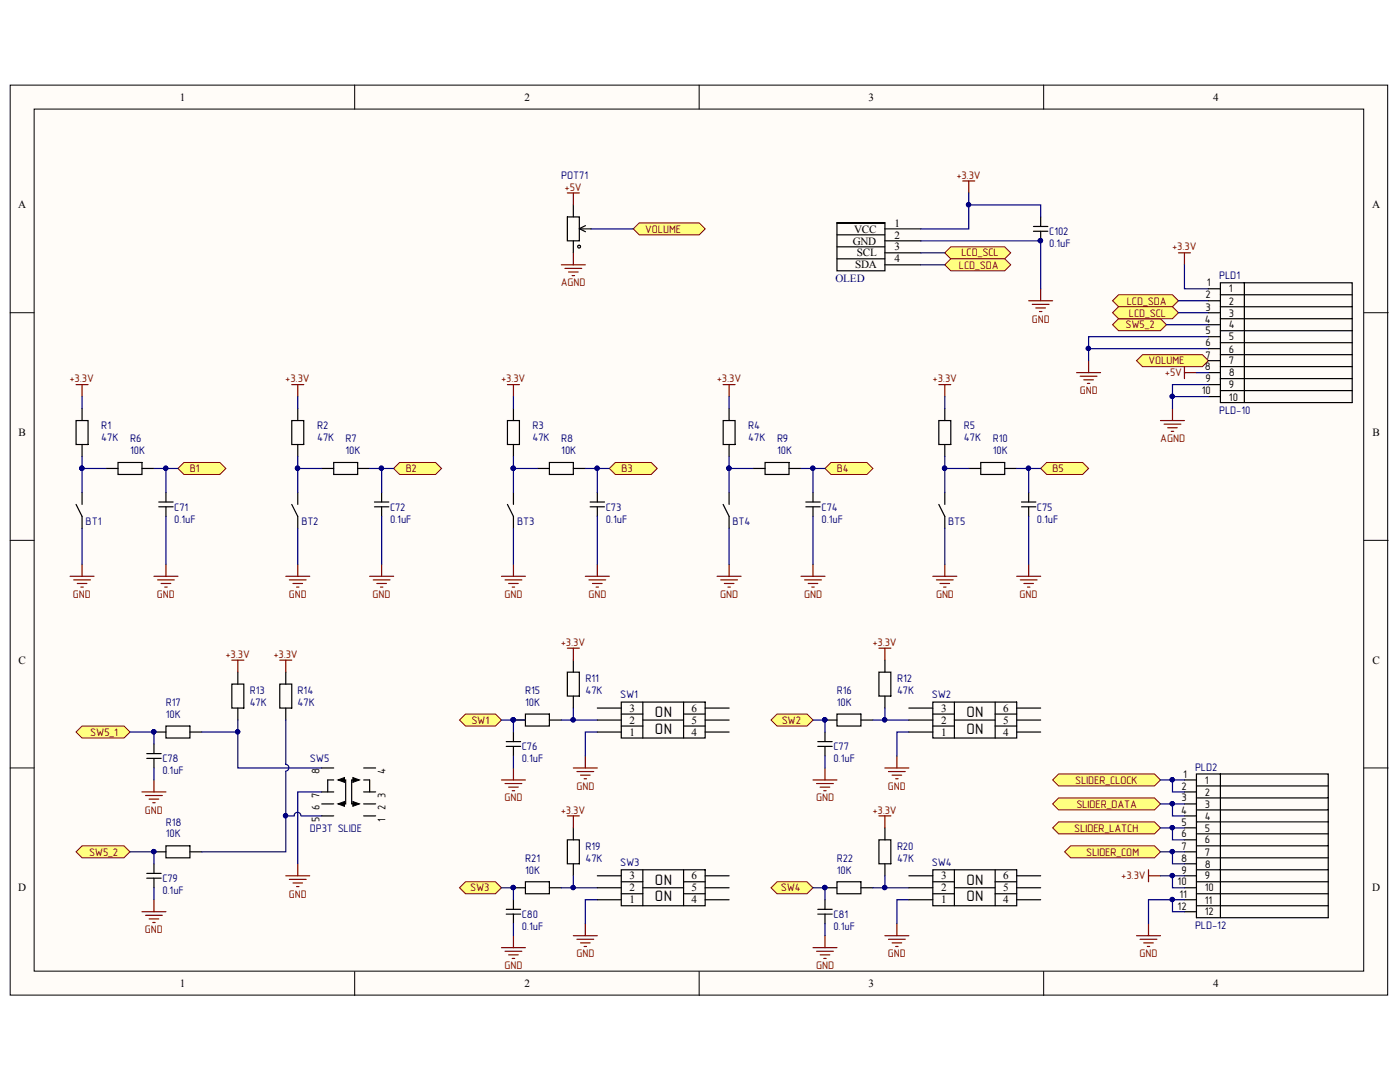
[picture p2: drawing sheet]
<svg xmlns="http://www.w3.org/2000/svg" width="279mm" height="216mm" viewBox="0 0 279 216" stroke-linecap="round" stroke-linejoin="round" font-family="sans-serif">
<g fill="#fffcf8" stroke="#000" stroke-width=".2">
<path d="M2 17h274.9v181.6h-274.9z"/>
<path d="M6.8 21.8h265.4v172h-265.4z"/>
</g>
<path d="M70.8 17v4.8M139.5 17v4.8M208.3 17v4.8M2 62.4h4.8M272.3 62.4h4.7M2 107.8h4.8M272.3 107.8h4.7M2 153.2h4.8M272.3 153.2h4.7M70.8 193.9v4.8M139.5 193.9v4.8M208.3 193.9v4.8" fill="none" stroke="#000" stroke-width=".2"/>
<path d="M15.2 83.9h2.4v4.8h-2.4zM16.4 81.5v2.4M16.4 88.7v2.4M21.2 93.5h2.4M23.6 92.3h4.7v2.4h-4.7zM28.3 93.5h2.4M33.1 98.3v1.9M31.7 101.1h2.9M31.7 100.2h2.9M33.1 101.1v1.9" fill="none" stroke="#000" stroke-width=".24"/>
<path d="M15.2 76.7h2.4M16.4 76.7v2.4M14 115h4.8M14.7 115.7h3.4M15.4 116.4h1.9M16.1 117.1h.5M16.4 112.6v2.4M30.7 115h4.8M31.4 115.7h3.4M32.2 116.4h1.9M32.9 117.1h.5M33.1 112.6v2.4" fill="none" stroke="#800000" stroke-width=".24"/>
<path d="M35.5 93.5l1.2-1.2h7.2l1.2 1.2-1.2 1.2h-7.2z" fill-rule="evenodd" fill="#ffff80" stroke="#800000" stroke-width=".2"/>
<g fill="none" stroke="#000" stroke-width=".24">
<path d="M58.2 83.9h2.4v4.8h-2.4zM59.4 81.5v2.4M59.4 88.7v2.4M64.2 93.5h2.4M66.6 92.3h4.8v2.4h-4.8zM71.4 93.5h2.4M76.2 98.3v1.9M101.3 83.9h2.4v4.8h-2.4zM102.5 81.5v2.4M102.5 88.7v2.4M107.2 93.5h2.4M109.6 92.3h4.8v2.4h-4.8z"/>
<path d="M114.4 93.5h2.4M119.2 98.3v1.9M144.3 83.9h2.4v4.8h-2.4zM145.5 81.5v2.4M145.5 88.7v2.4M150.3 93.5h2.4M152.7 92.3h4.8v2.4h-4.8zM157.5 93.5h2.4M162.3 98.3v1.9M187.4 83.9h2.4v4.8h-2.4zM188.6 81.5v2.4M188.6 88.7v2.4"/>
<path d="M193.3 93.5h2.4M195.7 92.3h4.8v2.4h-4.8zM200.5 93.5h2.4M205.3 98.3v1.9M74.7 101.1h2.9M74.7 100.2h2.9M76.2 101.1v1.9M117.8 101.1h2.8M117.8 100.2h2.8M119.2 101.1v1.9M160.8 101.1h2.9M160.8 100.2h2.9"/>
<path d="M162.3 101.1v1.9M203.9 101.1h2.8M203.9 100.2h2.8M205.3 101.1v1.9"/>
</g>
<g fill="none" stroke="#800000" stroke-width=".24">
<path d="M58.2 76.7h2.4M59.4 76.7v2.4M101.3 76.7h2.4M102.5 76.7v2.4M144.3 76.7h2.4M145.5 76.7v2.4M187.4 76.7h2.4M188.6 76.7v2.4M57 115h4.8M57.7 115.7h3.4M58.5 116.4h1.9M59.2 117.1h.5"/>
<path d="M59.4 112.6v2.4M73.8 115h4.8M74.5 115.7h3.3M75.2 116.4h1.9M75.9 117.1h.5M76.2 112.6v2.4M100.1 115h4.8M100.8 115.7h3.3M101.5 116.4h1.9M102.2 117.1h.5M102.5 112.6v2.4M116.8 115h4.8"/>
<path d="M117.5 115.7h3.4M118.2 116.4h2M119 117.1h.4M119.2 112.6v2.4M143.1 115h4.8M143.8 115.7h3.4M144.6 116.4h1.9M145.3 117.1h.5M145.5 112.6v2.4M159.9 115h4.7M160.6 115.7h3.3M161.3 116.4h1.9"/>
<path d="M162 117.1h.5M162.3 112.6v2.4M186.2 115h4.7M186.9 115.7h3.3M187.6 116.4h1.9M188.3 117.1h.5M188.6 112.6v2.4M202.9 115h4.8M203.6 115.7h3.4M204.3 116.4h2M205.1 117.1h.4M205.3 112.6v2.4"/>
</g>
<g fill="#ffff80" stroke="#800000" stroke-width=".2">
<path d="M78.6 93.5l1.1-1.2h7.2l1.2 1.2-1.2 1.2h-7.2z" fill-rule="evenodd"/>
<path d="M121.6 93.5l1.2-1.2h7.2l1.2 1.2-1.2 1.2h-7.2z" fill-rule="evenodd"/>
<path d="M164.6 93.5l1.2-1.2h7.2l1.2 1.2-1.2 1.2h-7.2z" fill-rule="evenodd"/>
<path d="M207.7 93.5l1.2-1.2h7.2l1.2 1.2-1.2 1.2h-7.2z" fill-rule="evenodd"/>
<path d="M91.7 143.7l1.2-1.2h6l1.2 1.2-1.2 1.2h-6z" fill-rule="evenodd"/>
</g>
<path d="M113.2 38.5h2.4M114.4 38.5v2.4M114.4 153.2h4.8M115.1 154h3.4M115.9 154.7h1.9M116.6 155.4h.5M116.8 150.8v2.4" fill="none" stroke="#800000" stroke-width=".24"/>
<path d="M113.2 43.3h2.4v4.8h-2.4zM114.4 40.9v2.4M114.4 48.1v2.4M115.6 45.7h2.4M115.7 48.9a.29 .29 0 0 0-.4 .2 .29 .29 0 0 0 .2 .4 .29 .29 0 0 0 .3-.2v-.3M116.8 45l-1.2 .6 1.2 .6" fill="none" stroke="#000" stroke-width=".24"/>
<path d="M126.4 45.7l1.2-1.2h11.9l1.2 1.2-1.2 1.2h-11.9z" fill-rule="evenodd" fill="#ffff80" stroke="#800000" stroke-width=".2"/>
<path d="M112 52.8h4.8M112.7 53.6h3.4M113.5 54.3h1.9M114.2 55h.5M114.4 50.5v2.3M113.2 129.3h2.4M114.4 129.3v2.4" fill="none" stroke="#800000" stroke-width=".24"/>
<path d="M113.2 134.1h2.4v4.8h-2.4zM114.4 131.7v2.4M114.4 138.9v2.4M102.5 143.7h2.4M104.9 142.5h4.7v2.4h-4.7zM109.6 143.7h2.4" fill="none" stroke="#000" stroke-width=".24"/>
<circle cx="102.4" cy="143.6" r=".43" fill="#000080" stroke="#000080" stroke-width=".2"/>
<path d="M153.9 143.7l1.2-1.2h6l1.2 1.2-1.2 1.2h-6z" fill-rule="evenodd" fill="#ffff80" stroke="#800000" stroke-width=".2"/>
<path d="M175.4 129.3h2.4M176.6 129.3v2.4M176.6 153.2h4.8M177.3 154h3.4M178 154.7h1.9M178.8 155.4h.4M179 150.8v2.4" fill="none" stroke="#800000" stroke-width=".24"/>
<path d="M175.4 134.1h2.4v4.8h-2.4zM176.6 131.7v2.4M176.6 138.9v2.4M164.6 143.7h2.4M167 142.5h4.8v2.4h-4.8zM171.8 143.7h2.4" fill="none" stroke="#000" stroke-width=".24"/>
<circle cx="164.6" cy="143.6" r=".43" fill="#000080" stroke="#000080" stroke-width=".2"/>
<path d="M91.7 177.1l1.2-1.2h6l1.2 1.2-1.2 1.2h-6z" fill-rule="evenodd" fill="#ffff80" stroke="#800000" stroke-width=".2"/>
<path d="M113.2 162.8h2.4M114.4 162.8v2.4M114.4 186.7h4.8M115.1 187.4h3.4M115.9 188.1h1.9M116.6 188.9h.5M116.8 184.3v2.4" fill="none" stroke="#800000" stroke-width=".24"/>
<path d="M102.5 177.1h2.4M104.9 175.9h4.7v2.4h-4.7zM109.6 177.1h2.4M113.2 167.6h2.4v4.8h-2.4zM114.4 165.2v2.4M114.4 172.4v2.4" fill="none" stroke="#000" stroke-width=".24"/>
<circle cx="102.4" cy="177.1" r=".43" fill="#000080" stroke="#000080" stroke-width=".2"/>
<path d="M153.9 177.1l1.2-1.2h6l1.2 1.2-1.2 1.2h-6z" fill-rule="evenodd" fill="#ffff80" stroke="#800000" stroke-width=".2"/>
<g fill="none" stroke="#800000" stroke-width=".24">
<path d="M231.6 83.9h4.8M232.3 84.6h3.4M233 85.4h1.9M233.8 86.1h.4M234 81.5v2.4M175.4 162.8h2.4M176.6 162.8v2.4M229.2 173.6v2.3M229.2 174.8h2.4M176.6 186.7h4.8M177.3 187.4h3.4M178 188.1h1.9"/>
<path d="M178.8 188.9h.4M179 184.3v2.4M226.8 186.7h4.8M227.5 187.4h3.4M228.3 188.1h1.9M229 188.9h.4M229.2 184.3v2.4"/>
</g>
<path d="M164.6 177.1h2.4M167 175.9h4.8v2.4h-4.8zM171.8 177.1h2.4M175.4 167.6h2.4v4.8h-2.4zM176.6 165.2v2.4M176.6 172.4v2.4" fill="none" stroke="#000" stroke-width=".24"/>
<circle cx="164.6" cy="177.1" r=".43" fill="#000080" stroke="#000080" stroke-width=".2"/>
<g fill="#ffff80" stroke="#800000" stroke-width=".2">
<path d="M210.1 155.6l1.2-1.2h19.1l1.2 1.2-1.2 1.2h-19.1z" fill-rule="evenodd"/>
<path d="M210.1 160.4l1.2-1.2h19.1l1.2 1.2-1.2 1.2h-19.1z" fill-rule="evenodd"/>
<path d="M210.1 165.2l1.2-1.2h19.1l1.2 1.2-1.2 1.2h-19.1z" fill-rule="evenodd"/>
<path d="M212.5 170l1.2-1.2h16.7l1.2 1.2-1.2 1.2h-16.7z" fill-rule="evenodd"/>
</g>
<g fill="none" stroke="#000" stroke-width=".24">
<path d="M236.4 155.6h2.4M236.4 158h2.4M238.8 154.4h4.8v19.2h-4.8zM238.8 156.8h26.3M243.6 154.4h21.5v4.8h-26.3M265.1 159.2v2.4h-26.3M236.4 160.4h2.4M236.4 162.8h2.4M236.4 165.2h2.4M236.4 167.6h2.4M236.4 170h2.4M236.4 172.4h2.4"/>
<path d="M236.4 174.8h2.4M236.4 177.1h2.4M236.4 179.5h2.4M238.8 164h26.3M238.8 173.6v9.5h26.3v-9.5M238.8 166.4h26.3M238.8 171.2h26.3M238.8 175.9h26.3M238.8 178.3h26.3M265.1 164v4.8h-26.3M265.1 168.8v4.8h-21.5v9.5M265.1 161.6v2.4"/>
<path d="M236.4 181.9h2.4M238.8 180.7h26.3"/>
</g>
<path d="M226.8 72l1.2-1.2h12l1.2 1.2-1.2 1.2h-12z" fill-rule="evenodd" fill="#ffff80" stroke="#800000" stroke-width=".2"/>
<g fill="none" stroke="#000" stroke-width=".24">
<path d="M16.4 98.3v2.4M59.4 98.3v2.4M102.5 98.3v2.4M145.5 98.3v2.4M188.6 98.3v2.4M15.2 100.7l1.2 2.3v2.4M58.2 100.7l1.2 2.3v2.4M101.3 100.7l1.2 2.3v2.4M144.3 100.7l1.2 2.3v2.4M187.4 100.7l1.2 2.3v2.4M101 148.9h2.9M101 148h2.9"/>
<path d="M102.5 146.1v1.9M102.5 148.9v1.9M163.2 148.9h2.9M163.2 148h2.9M164.6 146.1v1.9M164.6 148.9v1.9M102.5 179.5v1.9M164.6 179.5v1.9M101 182.4h2.9M101 181.4h2.9M102.5 182.4v1.9M163.2 182.4h2.9"/>
<path d="M163.2 181.4h2.9M164.6 182.4v1.9"/>
</g>
<g fill="none" stroke="#800000" stroke-width=".24">
<path d="M100.1 155.6h4.8M100.8 156.3h3.3M101.5 157.1h1.9M102.2 157.8h.5M102.5 153.2v2.4M162.3 155.6h4.7M163 156.3h3.3M163.7 157.1h1.9M164.4 157.8h.5M164.6 153.2v2.4M100.1 189.1h4.8M100.8 189.8h3.3"/>
<path d="M101.5 190.5h1.9M102.2 191.2h.5M102.5 186.7v2.4M162.3 189.1h4.7M163 189.8h3.3M163.7 190.5h1.9M164.4 191.2h.5M164.6 186.7v2.4"/>
</g>
<path d="M222 64.8l1.2-1.2h8.4l1.2 1.2-1.2 1.2h-8.4z" fill-rule="evenodd" fill="#ffff80" stroke="#800000" stroke-width=".2"/>
<path d="M235.2 50.5h2.4M236.4 50.5v2.3M214.9 74.4h4.7M215.6 75.1h3.3M216.3 75.8h1.9M217 76.5h.5M217.3 72v2.4" fill="none" stroke="#800000" stroke-width=".24"/>
<g fill="#ffff80" stroke="#800000" stroke-width=".2">
<path d="M222 60l1.2-1.2h10.8l1.2 1.2-1.2 1.2h-10.8z" fill-rule="evenodd"/>
<path d="M222 62.4l1.2-1.2h10.8l1.2 1.2-1.2 1.2h-10.8z" fill-rule="evenodd"/>
</g>
<path d="M167 44.5h9.6v9.5h-9.6v-9.5h9.6M167 46.9h9.6M167 49.3h9.6M167 51.6h9.6M176.6 45.7h7.2M176.6 48.1h7.2M176.6 50.5h7.2M176.6 52.8h7.2" fill="none" stroke="#000" stroke-width=".24"/>
<g fill="#ffff80" stroke="#800000" stroke-width=".2">
<path d="M188.6 50.5l1.2-1.2h10.7l1.2 1.2-1.2 1.1h-10.7z" fill-rule="evenodd"/>
<path d="M188.6 52.8l1.2-1.2h10.7l1.2 1.2-1.2 1.2h-10.7z" fill-rule="evenodd"/>
</g>
<path d="M192.1 36.1h2.4M193.3 36.1v2.4M207.7 57.6v2.4M205.3 60h4.8M206 60.7h3.4M206.7 61.4h1.9M207.4 62.2h.5M57 174.8h4.8M57.7 175.5h3.4M58.5 176.2h1.9M59.2 176.9h.5M59.4 172.4v2.4" fill="none" stroke="#800000" stroke-width=".24"/>
<g fill="#ffff80" stroke="#800000" stroke-width=".2">
<path d="M15.2 146.1l1.2-1.2h8.3l1.2 1.2-1.2 1.2h-8.3z" fill-rule="evenodd"/>
<path d="M15.2 170l1.2-1.2h8.3l1.2 1.2-1.2 1.2h-8.3z" fill-rule="evenodd"/>
</g>
<g fill="none" stroke="#000" stroke-width=".24">
<path d="M206.3 46.1h2.8M206.3 45.2h2.8M207.7 43.3v1.9M207.7 46.1v2M241.2 57.6h2.4M243.6 56.4h4.7v19.2h-4.7zM243.6 58.8h26.3M248.3 56.4h21.6v4.8h-26.3M241.2 60h2.4M241.2 62.4h2.4M241.2 64.8h2.4M241.2 67.2h2.4"/>
<path d="M241.2 69.6h2.4M241.2 72h2.4M241.2 74.4h2.4M241.2 76.7h2.4M241.2 79.1h2.4M243.6 66h26.3M243.6 75.6v4.7h26.3v-4.7M243.6 68.4h26.3M243.6 73.2h26.3M243.6 77.9h26.3M269.9 61.2v2.4h-26.3M269.9 66v4.8h-26.3"/>
<path d="M269.9 70.8v4.8h-21.6v4.7M269.9 63.6v2.4M46.3 136.5h2.4v4.8h-2.4zM47.5 134.1v2.4M55.8 136.5h2.4v4.8h-2.4zM57 134.1v2.4M29.3 151.3h2.9M29.3 150.4h2.9M30.7 146.1h2.4M30.7 148.5v1.9M30.7 151.3v1.9M33.1 144.9h4.8v2.4h-4.8z"/>
<path d="M37.9 146.1h2.4M47.5 141.3v2.4M57 141.3v2.4M64.2 158h2.4M64.2 153.2h2.4M66.6 155.6h-1.2v2.4M67.8 155.6h1.2v4.8h-1.2M71.4 155.6h-1.2v4.8h1.2M72.6 158h2.4M72.6 153.2h2.4M72.6 155.6h1.2v2.4M119.2 146.1h4.8"/>
<path d="M119.2 143.7h4.8M119.2 141.3h4.8M124 140.1h16.7v7.2h-16.7zM124 142.5h4.3M124 144.9h4.3M128.3 143.7h8.1M128.3 140.1v7.2M136.4 140.1v7.2M136.4 142.5h4.3M136.4 144.9h4.3M140.7 146.1h4.8M140.7 143.7h4.8"/>
<path d="M140.7 141.3h4.8M181.4 146.1h4.8M181.4 143.7h4.8M181.4 141.3h4.8M186.2 140.1h16.7v7.2h-16.7zM186.2 142.5h4.3M186.2 144.9h4.3M190.5 143.7h8.1M190.5 140.1v7.2M198.6 142.5h4.3M198.6 144.9h4.3M198.6 140.1v7.2"/>
<path d="M202.9 146.1h4.8M202.9 143.7h4.8M202.9 141.3h4.8M29.3 175.2h2.9M29.3 174.3h2.9M30.7 172.4v1.9M30.7 175.2v1.9M30.7 170h2.4M33.1 168.8h4.8v2.4h-4.8zM37.9 170h2.4M64.2 162.8h2.4M64.2 160.4h2.4"/>
<path d="M72.6 162.8h2.4M72.6 160.4h2.4M119.2 179.5h4.8M119.2 177.1h4.8M119.2 174.8h4.8M124 173.6h16.7v7.1h-16.7zM124 175.9h4.3M124 178.3h4.3M128.3 173.6v7.1M128.3 177.1h8.1M136.4 173.6v7.1M136.4 175.9h4.3"/>
<path d="M136.4 178.3h4.3M140.7 179.5h4.8M140.7 177.1h4.8M140.7 174.8h4.8M181.4 179.5h4.8M181.4 177.1h4.8M181.4 174.8h4.8M186.2 173.6h16.7v7.1h-16.7zM186.2 175.9h4.3M186.2 178.3h4.3M190.5 177.1h8.1M190.5 173.6v7.1"/>
<path d="M198.6 175.9h4.3M198.6 178.3h4.3M198.6 173.6v7.1M202.9 179.5h4.8M202.9 177.1h4.8M202.9 174.8h4.8"/>
</g>
<g fill="#000080" stroke="#000080" stroke-width=".2">
<circle cx="30.7" cy="146" r=".43"/>
<circle cx="30.7" cy="169.9" r=".43"/>
<circle cx="16.3" cy="93.4" r=".43"/>
<circle cx="33.1" cy="93.4" r=".43"/>
<circle cx="59.4" cy="93.4" r=".43"/>
<circle cx="76.1" cy="93.4" r=".43"/>
<circle cx="102.4" cy="93.4" r=".43"/>
<circle cx="119.2" cy="93.4" r=".43"/>
<circle cx="145.5" cy="93.4" r=".43"/>
<circle cx="162.2" cy="93.4" r=".43"/>
<circle cx="188.5" cy="93.4" r=".43"/>
<circle cx="205.2" cy="93.4" r=".43"/>
<circle cx="114.4" cy="143.6" r=".43"/>
<circle cx="176.6" cy="143.6" r=".43"/>
<circle cx="114.4" cy="177.1" r=".43"/>
<circle cx="176.6" cy="177.1" r=".43"/>
<circle cx="233.9" cy="179.5" r=".43"/>
<circle cx="233.9" cy="174.7" r=".43"/>
<circle cx="233.9" cy="169.9" r=".43"/>
<circle cx="233.9" cy="165.1" r=".43"/>
<circle cx="233.9" cy="160.4" r=".43"/>
<circle cx="233.9" cy="155.6" r=".43"/>
<circle cx="102.4" cy="143.6" r=".43"/>
<circle cx="102.4" cy="177.1" r=".43"/>
<circle cx="164.6" cy="177.1" r=".43"/>
<circle cx="164.6" cy="143.6" r=".43"/>
<circle cx="207.6" cy="48" r=".43"/>
<circle cx="193.3" cy="40.8" r=".43"/>
<circle cx="217.2" cy="69.5" r=".43"/>
<circle cx="47.4" cy="146" r=".43"/>
<circle cx="57" cy="162.8" r=".43"/>
<circle cx="233.9" cy="79.1" r=".43"/>
</g>
<g fill="none" stroke="#800000" stroke-width=".24">
<path d="M236.4 73.2v2.4M236.4 74.4h2.4M46.3 131.7h2.4M47.5 131.7v2.4M55.8 131.7h2.4M57 131.7v2.4M28.3 158h4.8M29.1 158.7h3.3M29.8 159.5h1.9M30.7 155.6v2.4M30.5 160.2h.5M30.7 179.5v2.4"/>
<path d="M28.3 181.9h4.8M29.1 182.6h3.3M29.8 183.4h1.9M30.5 184.1h.5"/>
</g>
<g fill="none" stroke="#000080" stroke-width=".24">
<path d="M193.3 38.5v7.2h-9.5M118 45.7h8.4M183.8 48.1h23.9v9.5M183.8 50.5h4.8M183.8 52.8h4.8M193.3 40.9h14.4v2.4M236.4 52.8v4.8h4.8M16.4 79.1v2.4M59.4 79.1v2.4M102.5 79.1v2.4M145.5 79.1v2.4M188.6 79.1v2.4"/>
<path d="M217.3 69.6h23.9M232.8 64.8h8.4M235.2 60h6M235.2 62.4h6M238.8 74.4h2.4M241.2 67.2h-23.9v4.8M241.2 79.1h-7.2v2.4M241.2 76.7h-7.2v2.4M16.4 91.1v7.2M16.4 93.5h4.8M30.7 93.5h4.8M33.1 93.5v4.8"/>
<path d="M59.4 93.5h4.8M59.4 91.1v7.2M73.8 93.5h4.8M76.2 93.5v4.8M102.5 93.5h4.7M102.5 91.1v7.2M116.8 93.5h4.8M119.2 93.5v4.8M145.5 93.5h4.8M145.5 91.1v7.2M159.9 93.5h4.7M162.3 93.5v4.8"/>
<path d="M188.6 93.5h4.7M188.6 91.1v7.2M202.9 93.5h4.8M205.3 93.5v4.8M16.4 105.4v7.2M33.1 103v9.6M59.4 105.4v7.2M76.2 103v9.6M102.5 105.4v7.2M119.2 103v9.6M145.5 105.4v7.2M162.3 103v9.6"/>
<path d="M188.6 105.4v7.2M205.3 103v9.6M25.9 146.1h4.8v2.4M30.7 153.2v2.4M40.3 146.1h7.2v7.1h16.7M47.5 143.7v2.4M57 143.7v8.8a.67 .67 0 0 1 .7 .7 .67 .67 0 0 1-.7 .7M57 154v8.8M64.2 158h-4.8v14.4M100.1 143.7h4.8M102.5 143.7v2.4M102.5 150.8v2.4"/>
<path d="M112 143.7h7.2M114.4 141.3v2.4M119.2 146.1h-2.4v4.7M162.3 143.7h2.3v2.4M164.6 150.8v2.4M174.2 143.7h7.2M176.6 141.3v2.4M181.4 146.1h-2.4v4.7M231.6 155.6h2.4v2.4h2.4M234 155.6h2.4M25.9 170h4.8v2.4M30.7 177.1v2.4"/>
<path d="M60 162.8a.67 .67 0 0 0-.6-.7 .67 .67 0 0 0-.7 .7h-1.7v7.2h-16.7M60.1 162.8h4.1M100.1 177.1h2.4v2.4M112 177.1h7.2M114.4 174.8v2.3M119.2 179.5h-2.4v4.8M162.3 177.1h2.3v2.4M174.2 177.1h7.2M176.6 174.8v2.3M181.4 179.5h-2.4v4.8M231.6 174.8h2.4v2.3h2.4M231.6 170h2.4v2.4h2.4"/>
<path d="M231.6 165.2h2.4v2.4h2.4M231.6 160.4h2.4v2.4h2.4M234 179.5h2.4M234 174.8h2.4M234 170h2.4M234 165.2h2.4M234 160.4h2.4M102.5 184.3v2.4M164.6 184.3v2.4M236.4 181.9h-2.4v-2.4h-4.8v4.8"/>
</g>
<path d="M67.4 155.6l1.3-.4v.9zM70.4 155.2l1.3 .4-1.3 .5zM67.4 160.4l1.3-.5v1zM70.4 159.9l1.3 .5-1.3 .5z" fill="#000"/>
<path d="M67.4 155.6l1.3-.4v.9zM70.4 159.9l1.3 .5-1.3 .5zM70.4 155.2l1.3 .4-1.3 .5zM67.4 160.4l1.3-.5v1z" fill="none" stroke="#000" stroke-width=".2"/>
<g font-size="3">
<text x="130.7" y="143.1">ON</text>
<text x="192.9" y="143.1">ON</text>
<text x="130.7" y="146.4">ON</text>
<text x="192.9" y="146.4">ON</text>
<text x="130.7" y="176.5">ON</text>
<text x="130.7" y="179.9">ON</text>
<text x="192.9" y="176.5">ON</text>
<text x="192.9" y="179.9">ON</text>
</g>
<g font-size="2.2">
<text x="35.9" y="20.1">1</text>
<text x="104.7" y="20.1">2</text>
<text x="173.4" y="20.1">3</text>
<text x="242.1" y="20.1">4</text>
<text x="3.6" y="41.6">A</text>
<text x="273.9" y="41.6">A</text>
<text x="170.5" y="46.4">VCC</text>
<text x="178.5" y="45.2">1</text>
<text x="178.5" y="47.6">2</text>
<text x="170.2" y="48.8">GND</text>
<text x="170.6" y="53.5">SDA</text>
<text x="171" y="51.2">SCL</text>
<text x="178.5" y="50">3</text>
<text x="178.5" y="52.3">4</text>
<text x="240.6" y="59.5">2</text>
<text x="240.9" y="57.2">1</text>
<text x="245.3" y="58.3">1</text>
<text x="240.4" y="64.4">4</text>
<text x="240.6" y="62">3</text>
<text x="245.3" y="60.8">2</text>
<text x="245.3" y="63.2">3</text>
<text x="245.3" y="65.5">4</text>
<text x="240.6" y="66.7">5</text>
<text x="240.6" y="69.1">6</text>
<text x="240.6" y="71.5">7</text>
<text x="245.3" y="67.9">5</text>
<text x="245.3" y="70.4">6</text>
<text x="240.4" y="73.9">8</text>
<text x="240.6" y="76.3">9</text>
<text x="245.3" y="72.7">7</text>
<text x="245.3" y="75.1">8</text>
<text x="245.3" y="77.5">9</text>
<text x="239.8" y="78.6">10</text>
<text x="245.3" y="79.9">10</text>
<text x="3.7" y="87">B</text>
<text x="273.9" y="87">B</text>
<text x="3.7" y="132.4">C</text>
<text x="273.9" y="132.4">C</text>
<text x="125.6" y="142">3</text>
<text x="138" y="142">6</text>
<text x="187.8" y="142">3</text>
<text x="200.2" y="142">6</text>
<text x="125.6" y="146.8">1</text>
<text x="125.6" y="144.4">2</text>
<text x="138" y="146.8">4</text>
<text x="138" y="144.4">5</text>
<text x="187.8" y="146.8">1</text>
<text x="187.8" y="144.4">2</text>
<text x="200.2" y="146.8">4</text>
<text x="200.2" y="144.4">5</text>
<text x="63.8" y="154.4" transform="rotate(-90 63.8 154.4)">8</text>
<text x="76.9" y="154.4" transform="rotate(-90 76.9 154.4)">4</text>
<text x="236.1" y="155.2">1</text>
<text x="63.8" y="161.6" transform="rotate(-90 63.8 161.6)">6</text>
<text x="63.8" y="159.2" transform="rotate(-90 63.8 159.2)">7</text>
<text x="76.9" y="161.6" transform="rotate(-90 76.9 161.6)">2</text>
<text x="76.9" y="159.2" transform="rotate(-90 76.9 159.2)">3</text>
<text x="235.8" y="157.6">2</text>
<text x="235.8" y="159.9">3</text>
<text x="240.4" y="156.4">1</text>
<text x="240.4" y="158.7">2</text>
<text x="240.4" y="161.2">3</text>
<text x="63.8" y="164" transform="rotate(-90 63.8 164)">5</text>
<text x="76.9" y="164" transform="rotate(-90 76.9 164)">1</text>
<text x="235.7" y="162.4">4</text>
<text x="235.8" y="164.7">5</text>
<text x="235.8" y="167.1">6</text>
<text x="240.4" y="163.6">4</text>
<text x="240.4" y="165.9">5</text>
<text x="235.7" y="171.9">8</text>
<text x="235.8" y="169.6">7</text>
<text x="240.4" y="168.3">6</text>
<text x="240.4" y="170.7">7</text>
<text x="240.4" y="173.1">8</text>
<text x="3.6" y="177.9">D</text>
<text x="125.6" y="177.9">2</text>
<text x="125.6" y="175.5">3</text>
<text x="138" y="177.9">5</text>
<text x="138" y="175.5">6</text>
<text x="187.8" y="177.9">2</text>
<text x="187.8" y="175.5">3</text>
<text x="200.2" y="177.9">5</text>
<text x="200.2" y="175.5">6</text>
<text x="235" y="176.7">10</text>
<text x="235.4" y="179.1">11</text>
<text x="235.8" y="174.3">9</text>
<text x="240.4" y="175.5">9</text>
<text x="240.4" y="177.9">10</text>
<text x="273.9" y="177.9">D</text>
<text x="125.6" y="180.2">1</text>
<text x="138" y="180.2">4</text>
<text x="187.8" y="180.2">1</text>
<text x="200.2" y="180.2">4</text>
<text x="235" y="181.5">12</text>
<text x="240.4" y="180.3">11</text>
<text x="240.4" y="182.7">12</text>
<text x="35.9" y="197">1</text>
<text x="104.7" y="197">2</text>
<text x="173.4" y="197">3</text>
<text x="242.1" y="197">4</text>
</g>
<g font-size="2.2" fill="#000080">
<text x="112" y="35.7">POT71</text>
<text x="209.4" y="46.9">C102</text>
<text x="209.4" y="49.3">0.1uF</text>
<text x="166.8" y="56.2">OLED</text>
<text x="243.3" y="55.7">PLD1</text>
<text x="243.3" y="82.5">PLD-10</text>
<text x="20.2" y="88">47K</text>
<text x="20.2" y="85.6">R1</text>
<text x="26" y="88.3">R6</text>
<text x="63.3" y="88">47K</text>
<text x="63.3" y="85.6">R2</text>
<text x="69" y="88.3">R7</text>
<text x="106.3" y="88">47K</text>
<text x="106.3" y="85.6">R3</text>
<text x="112" y="88.3">R8</text>
<text x="149.3" y="88">47K</text>
<text x="149.3" y="85.6">R4</text>
<text x="155.1" y="88.3">R9</text>
<text x="192.4" y="88">47K</text>
<text x="192.4" y="85.6">R5</text>
<text x="198.1" y="88.3">R10</text>
<text x="26" y="90.7">10K</text>
<text x="69" y="90.7">10K</text>
<text x="112" y="90.7">10K</text>
<text x="155.1" y="90.7">10K</text>
<text x="198.1" y="90.7">10K</text>
<text x="34.8" y="101.9">C71</text>
<text x="77.8" y="101.9">C72</text>
<text x="120.9" y="101.9">C73</text>
<text x="164" y="101.9">C74</text>
<text x="206.9" y="101.9">C75</text>
<text x="17.1" y="104.8">BT1</text>
<text x="34.8" y="104.3">0.1uF</text>
<text x="60.2" y="104.8">BT2</text>
<text x="77.8" y="104.3">0.1uF</text>
<text x="103.2" y="104.8">BT3</text>
<text x="120.9" y="104.3">0.1uF</text>
<text x="146.2" y="104.8">BT4</text>
<text x="164" y="104.3">0.1uF</text>
<text x="189.3" y="104.8">BT5</text>
<text x="206.9" y="104.3">0.1uF</text>
<text x="116.8" y="136.1">R11</text>
<text x="179" y="136.1">R12</text>
<text x="33.1" y="143.3">10K</text>
<text x="33.1" y="140.8">R17</text>
<text x="49.8" y="140.8">47K</text>
<text x="49.8" y="138.4">R13</text>
<text x="59.4" y="140.8">47K</text>
<text x="59.4" y="138.4">R14</text>
<text x="104.8" y="140.8">10K</text>
<text x="104.8" y="138.4">R15</text>
<text x="116.8" y="138.4">47K</text>
<text x="123.8" y="139.4">SW1</text>
<text x="167" y="140.8">10K</text>
<text x="167" y="138.4">R16</text>
<text x="179" y="138.4">47K</text>
<text x="186" y="139.4">SW2</text>
<text x="104.1" y="149.7">C76</text>
<text x="166.3" y="149.7">C77</text>
<text x="32.4" y="154.4">0.1uF</text>
<text x="32.4" y="152.1">C78</text>
<text x="61.8" y="152.1">SW5</text>
<text x="104.1" y="152.1">0.1uF</text>
<text x="166.3" y="152.1">0.1uF</text>
<text x="238.5" y="153.7">PLD2</text>
<text x="33.1" y="167.1">10K</text>
<text x="33.1" y="164.7">R18</text>
<text x="61.8" y="165.9">DP3T SLIDE</text>
<text x="104.8" y="171.9">R21</text>
<text x="116.8" y="171.9">47K</text>
<text x="116.8" y="169.6">R19</text>
<text x="123.8" y="172.9">SW3</text>
<text x="167" y="171.9">R22</text>
<text x="179" y="171.9">47K</text>
<text x="179" y="169.6">R20</text>
<text x="186" y="172.9">SW4</text>
<text x="32.4" y="178.4">0.1uF</text>
<text x="32.4" y="176">C79</text>
<text x="104.8" y="174.3">10K</text>
<text x="167" y="174.3">10K</text>
<text x="104.1" y="185.5">0.1uF</text>
<text x="104.1" y="183.2">C80</text>
<text x="166.3" y="185.5">0.1uF</text>
<text x="166.3" y="183.2">C81</text>
<text x="238.5" y="185.3">PLD-12</text>
</g>
<g font-size="2.2" fill="#800000">
<text x="190.9" y="35.7">a3.3V</text>
<text x="112.7" y="38.1">a5V</text>
<text x="128.8" y="46.4">VOLUME</text>
<text x="191.4" y="53.6">LCD_SDA</text>
<text x="191.9" y="51.2">LCD_SCL</text>
<text x="233.9" y="50">a3.3V</text>
<text x="111.9" y="57.2">AGND</text>
<text x="205.9" y="64.4">GND</text>
<text x="224.6" y="65.5">SW5_2</text>
<text x="224.9" y="60.8">LCD_SDA</text>
<text x="225.3" y="63.2">LCD_SCL</text>
<text x="13.9" y="76.3">a3.3V</text>
<text x="56.9" y="76.3">a3.3V</text>
<text x="100" y="76.3">a3.3V</text>
<text x="143.1" y="76.3">a3.3V</text>
<text x="186.1" y="76.3">a3.3V</text>
<text x="229.2" y="72.7">VOLUME</text>
<text x="232.5" y="75.1">a5V</text>
<text x="215.5" y="78.6">GND</text>
<text x="231.6" y="88.3">AGND</text>
<text x="37.9" y="94.2">B1</text>
<text x="81" y="94.2">B2</text>
<text x="124" y="94.2">B3</text>
<text x="167" y="94.2">B4</text>
<text x="210.1" y="94.2">B5</text>
<text x="14.6" y="119.3">GND</text>
<text x="31.3" y="119.3">GND</text>
<text x="57.6" y="119.3">GND</text>
<text x="74.4" y="119.3">GND</text>
<text x="100.7" y="119.3">GND</text>
<text x="117.4" y="119.3">GND</text>
<text x="143.7" y="119.3">GND</text>
<text x="160.5" y="119.3">GND</text>
<text x="186.8" y="119.3">GND</text>
<text x="203.5" y="119.3">GND</text>
<text x="45" y="131.3">a3.3V</text>
<text x="54.6" y="131.3">a3.3V</text>
<text x="111.9" y="128.9">a3.3V</text>
<text x="174.1" y="128.9">a3.3V</text>
<text x="18" y="146.8">SW5_1</text>
<text x="94.1" y="144.4">SW1</text>
<text x="156" y="144.4">SW2</text>
<text x="100.7" y="159.9">GND</text>
<text x="115.1" y="157.6">GND</text>
<text x="162.9" y="159.9">GND</text>
<text x="177.2" y="157.6">GND</text>
<text x="214.6" y="156.4">SLIDER_CLOCK</text>
<text x="214.8" y="161.2">SLIDER_DATA</text>
<text x="28.9" y="162.4">GND</text>
<text x="111.9" y="162.4">a3.3V</text>
<text x="174.1" y="162.4">a3.3V</text>
<text x="214.4" y="165.9">SLIDER_LATCH</text>
<text x="17.8" y="170.7">SW5_2</text>
<text x="216.8" y="170.7">SLIDER_COM</text>
<text x="57.6" y="179.1">GND</text>
<text x="93.8" y="177.9">SW3</text>
<text x="155.8" y="177.9">SW4</text>
<text x="223.8" y="175.5">a3.3V</text>
<text x="28.9" y="186.2">GND</text>
<text x="115.1" y="191">GND</text>
<text x="177.2" y="191">GND</text>
<text x="227.4" y="191">GND</text>
<text x="100.7" y="193.4">GND</text>
<text x="162.9" y="193.4">GND</text>
</g>
</svg>
